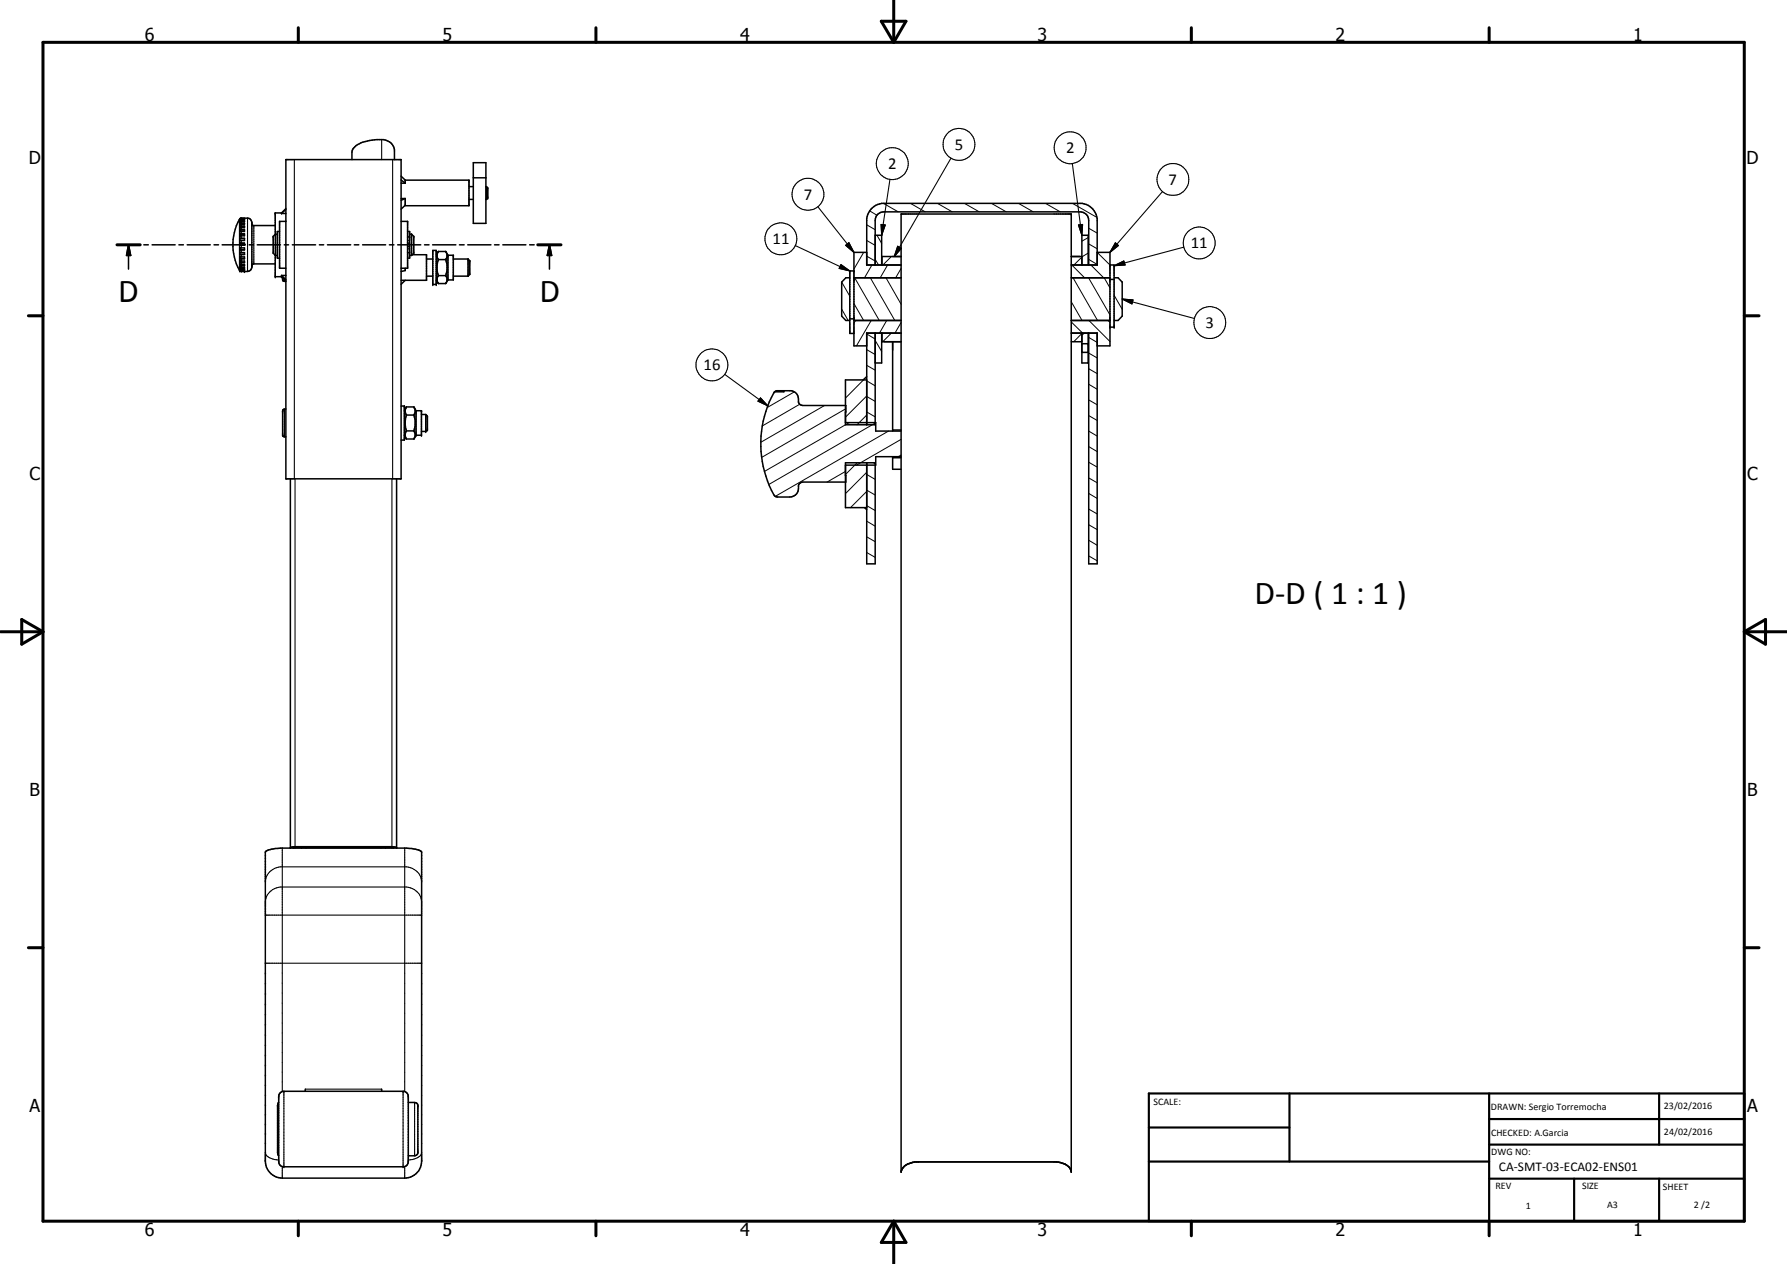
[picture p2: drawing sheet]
<svg xmlns="http://www.w3.org/2000/svg" width="420mm" height="297mm" viewBox="0 0 420 297" stroke-linecap="round" stroke-linejoin="round" font-family="sans-serif">
<g fill="none" stroke="#000" stroke-width=".35">
<path d="M67.2 37.5h27.1v75h-27.1zM82.8 37.5v-1.7a3.5 3.5 0 0 1 3-2.5l2.3-.4a4.2 4.2 0 0 1 4 1l.6 1.2v2.4M111.3 38.2h2.9v14.3h-2.9zM27.5 57.5h5.5M30.2 57.5l.5 2.5h-1zM30.2 57.5v5.7M33.8 57.5h1.1M35.8 57.5h5.4M42.1 57.5h1M44 57.5h5.4M50.3 57.5h1.1M52.2 57.5h5.5"/>
<path d="M56.4 59.3l1.1 .1v.4h-1zM56.4 55h1.1M56.4 52l1.1-.1v.2l-1.1 .1zM56.4 51.6v.1l.2-.1M56.4 52.5l1.1-.1v.3l-1.1 .1zM56.4 53.2l1.1-.1v.4l-1.1 .1zM56.4 54.1l1.1-.1v.4l-1.1 .1zM56.4 57.1h1.1v.5l-1.1 .1zM56.4 58.2l1.1 .1v.4h-1.1zM56.4 52h1.1M56.4 51.6l1.1-.1v.1zM56.4 54.1h1.1"/>
<path d="M56.4 52.5h1.1M56.4 51.4h.1M56.4 53.2h1.1M56.4 59.8h1.1M56.4 51.4a12.3 12.3 0 0 0 0 12.2M56.5 56h1v.5l-1.1 .1v-.6h1.1M56.5 51.4a3.3 3.3 0 0 1 2.3 .1l.4 .8v10.5l-.2 .6-.6 .4h-1.7M56.5 51.4h.1M56.5 51.4h-.1M56.5 55h-.1M56.6 51.4l.9-.1-1.1 .1M56.6 55l.9-.1v.5l-1.1 .1v-.5"/>
<path d="M58.6 57.5h1M59.2 52.7l.3 .3h5.2M60.5 57.5h5.4M64.7 60v5h1.5M64.8 55l-.5 .5v4l.5 .5M64.8 55v5M64.8 55h.4M65.7 54.4h-.5v6.3h.5M66.2 50h-1.5v5.1M66.2 50.2h1M66.2 50v.2M66.8 57.5h1"/>
<path d="M67.2 52h-1.5v11h1.5M67.2 49.2l-1 1M67.2 52h-.1M67.2 49l-1 1M68.7 57.5h5.5M75.1 57.5h1M77 57.5h5.5M83.3 57.5h1.1M85.2 57.5h5.5M91.6 57.5h1M93.5 57.5h5.4M94.3 52h1.5v11h-1.5"/>
<path d="M94.3 42.3l1 .8M94.3 43.1h1M94.3 46.7h1M94.3 41.4l1 .9M95.3 42.3h15v6h-15.1M95.3 42.3v.8M95.3 46.7v1.5l-1 .9M95.3 46.7l-1 .4M95.8 54.4h.5v6.3h-.5M95.8 57.1h.5M95.8 59.4h.5M95.8 55.7h.5"/>
<path d="M95.8 57.9h.5M96.3 55h.5M96.8 55v5M96.8 55l.5 .5v4l-.5 .5M96.9 59.9h3.4v6h-6M99.8 57.5h1.1M101.7 57.5h5.5M101.8 58.8h.8v8h-.8zM103.1 59.1l-.3 .8v.6l.3 .5M103.1 59.1l-.5 .9M103.1 59.1h1.7M104.8 59.1a1.63 1.63 0 0 1 0 1.9"/>
<path d="M104.8 59.1l.5 .9M105.3 60h1.3v5.8h-1.3M105.3 60v5.8M108 57.5h1.1M110 57.5h5.4M110.3 43.9h1M110.3 46.9h1M111.3 41.8h2.9M114.2 43.9h.2M114.2 46.9h.2M114.4 43.9v3M114.4 43.9l.3 .3v2.3l-.3 .4"/>
<path d="M116.3 57.5h1M118.2 57.5h5.4M124.5 57.5h1.1M126.4 57.5h5.5M129.2 57.5l.5 2.5h-1zM129.2 57.5v5.7M203.8 59.3h-3v22h3M205.8 55.3h1.5v7M258 59.3h3v22h-3M56.4 62l1.1 .1v.4h-.9l-.2-.1zM56.4 62.7l1.1 .1v.3h-.9l-.2-.2zM56.4 63.2l1.1 .1v.2h-.9z"/>
<path d="M56.4 63.6l1.1 .2M56.4 63.6l.3 .2M56.4 63.4h1.1M56.4 62.4h1.1M56.4 62.9h1.1M56.4 63.6h.1M56.5 60.7l1 .1v-.4l-1.1-.1v.4h1.1M56.5 61.6l1 .1v-.4h-1.1v.3h1.1M64.7 62h-5l-.5 .4M64.8 60h.4M66.2 64.7v.3M66.2 64.7l1 1"/>
<path d="M66.2 64.7h1M66.2 65l1 1M66.5 65.3v.7l.7 .1M95.3 63v.6l-1 .2M95.3 65.9l-1 .9M96.3 60h.5M100.3 60.9h1.5M100.3 64.9h1.5M102.6 65.8l.5 .8M103.1 61a5.9 5.9 0 0 0 0 3.8M103.1 64.8l-.3 .6v.7l.3 .5M103.1 64.8h1.7"/>
<path d="M103.1 66.6h1.7M103.1 61h1.7M104.8 61a5.8 5.8 0 0 1 0 3.8M104.8 64.8a1.52 1.52 0 0 1 0 1.8M105.3 65.8l-.5 .8M106.6 60.9h3.5M106.6 64.9h3.5M110.1 60.9v4M110.1 60.9l.3 .4v3.2l-.3 .4M199.8 65.3h-.9l-1 1v8l1 1h.9M199.8 74.9h1M200.8 63.7h-1v14.7h1"/>
<path d="M200.8 65.3h11.1M200.8 66h.1M200.8 75.3h11.1M200.8 74.5h.1M205.8 78.3v21.5h-7v-10.5h5M205.8 62.3v-10.5a2 2 0 0 1 2-2h46.1a2 2 0 0 1 2.1 2v10.5M207.3 78.3v7h-1.5M207.4 78.3v2h4.5M211.9 60.3h-4.5v2M211.9 78.3h-8.1v21.5M211.9 62.3h-8.1v-11a4.2 4.2 0 0 1 3.5-3.5h47.2a4.2 4.2 0 0 1 3.5 3.5v11h-6.1M251.9 60.3h2.5"/>
<path d="M251.9 78.3h6.1v54.2h-2v-54.2M251.9 65.3h9.1M251.9 75.3h9.1M254.4 62.3v-7h1.5v7M254.4 78.3v7h1.5v-7M260.9 65.3l.1 .7M261 62.3h.9v14.6h-.9M261 74.5l-.1 .8M261 65.7h.9M261.9 65.3h1l1 1v8l-1 1h-1M67.2 96.1l-.6 .1-.1 .4v5.6l.1 .4 .6 .1M94.3 95.4h.8v8h-.8"/>
<path d="M95.5 95.6a1.85 1.85 0 0 0 0 1.9M95.5 97.5a6.6 6.6 0 0 0 0 3.8M95.5 95.6l-.4 .9M95.5 97.5h1.8M95.5 95.6h1.8M97.3 95.6a1.63 1.63 0 0 1 0 1.9M97.3 97.5a5.7 5.7 0 0 1 0 3.8M97.3 95.6l.5 .9M97.8 96.5h1.3v5.8h-1.3M97.8 96.5v5.8M99.1 97.4h1M100.1 97.4v4"/>
<path d="M100.1 97.4l.4 .4v3.2l-.4 .4M182.1 92.1l.5-.3h3.5a2.16 2.16 0 0 1 1.6 2.7l.4 .6 .7 .2h10.1l-.1 1.5M184.3 91.8v.3h-2.2a24.6 24.6 0 0 0 .1 24.5l.6 .2h2.9a2.14 2.14 0 0 0 2-2.7l.2-.4 .9-.4h10.1l-.1-1.5M198.8 99.3h7.1v2h6M203.8 88.5l-.9 .8M209.9 80.3v21M251.9 80.3h2.5M254.4 82.8h1.5M254.4 80.8h1.5M68.3 112.5v86.8M93.2 112.5v86.8M95.1 102.3l.4 .9"/>
<path d="M95.5 101.3a1.82 1.82 0 0 0 0 1.9M95.5 101.3h1.8M95.5 103.2h1.8M97.3 101.3a1.6 1.6 0 0 1 0 1.9M97.8 102.3l-.5 .9M99.1 101.4h1M203.3 119.3l.5 .5M203.8 108.8v23.7h2v-23.7h-7v10.5h5M209.9 107.3v3h2M209.9 107.6h2M209.9 101h2M211.9 107.3h-6v2h-7.1"/>
<path d="M68.3 199.2l1.1-.2h22.7l1.1 .2M69 199.3l.1-.1h23.3l.1 .1M70.9 199.2v.1M71.9 199.2v.1M89.6 199.2v.1M90.6 199.2v.1M62.4 200.2a6.4 6.4 0 0 1 3.6-.9h29.5l1.5 .1a3.6 3.6 0 0 1 2.1 .8v72.7a4 4 0 0 1-3.9 4h-28.8a4 4 0 0 1-4-4zM65.5 259.1l-.2 .7v11.1l.2 .7M65.9 256.8l.6-.3h28.7l.6 .5 .2 .7v15.5a1.11 1.11 0 0 1-1 1h-28.5a1.19 1.19 0 0 1-1-1.2v-15.3zM71.8 255.9v.6M89.7 255.9v.6M96 259.1h1.7l.5 .5v11.4l-.5 .6h-1.7"/>
<path d="M251.9 275.2a3.4 3.4 0 0 0-3.2-2.1l-33.3-.1-2 .6a2.56 2.56 0 0 0-1.5 1.9v-225.2h40v225.2"/>
</g>
<g fill="none" stroke="#000" stroke-width=".25">
<path d="M69.2 37.5v75M89.7 32.8v4.7M92.3 37.5v75M223.6 37.2l-13.3 23.1M252.1 38.4l2.3 16.9M56.3 51.6h.1M56.3 51.6v11.9M56.7 51.3v.2M56.7 51.6v.3M56.7 52.1v.3M56.7 52.7v.4M56.7 53.5v.5"/>
<path d="M56.7 54.4v.5M56.7 55.4v.6M56.7 56.5v.6M56.7 57.6v.7M56.7 58.7v.7M56.7 59.8v.6M58.2 51.3v12.5M59.7 53v9M95.8 58.5h.5M95.8 56.6h.5M187 57.7l12.8 6M192.3 48.6l8.5 10.7"/>
<path d="M198.8 57.7l.8-.7 1.2 2.3zM207.2 52.7l.9 .2-.8 2.4zM209.2 42.2l-1.9 13.1M211.1 57.9l.8 .5-1.6 1.9zM253.6 52.9l.9-.2-.1 2.6zM262.2 57.1l.8 .6-2 1.6zM273.3 45l-12.3 14.3M278.3 58.1l-16.4 4.3M56.3 63.5h.1M56.7 63.8h.1M56.7 60.8v.5M56.7 61.7v.4"/>
<path d="M56.7 62.5v.3M56.7 63.1v.2M56.7 63.5v.2M66.9 65.7v.4M197.7 62.2l2.1 1.5-2.5-.6zM261.9 62.4l2.3-1.1 .3 1zM263.9 70.3l2.5 .2-.3 .9zM263.9 70.3l16.9 4.5M66.9 96.1v6.6M170.4 88l10.1 7.4M178.8 93.5l1.7 1.9-2.3-1.1zM69.4 112.5v86.5"/>
<path d="M92.1 112.5v86.5M66.4 199.3v57.2M69.4 199.2v.1M92.1 199.2v.1M95.2 199.3v57.2M62.4 207.2a3.8 3.8 0 0 1 3.5-3.5h29.7a3.8 3.8 0 0 1 3.5 3.5M62.4 212a3.8 3.8 0 0 1 3.5-3.6h29.7a3.8 3.8 0 0 1 3.5 3.6M62.4 215.1h36.7M62.4 226.4h36.7M66.7 256.5h.1M66.7 256.5v17.7M71.8 255.9h17.9"/>
<path d="M94.8 256.5h.1M94.8 256.5v17.7M97.5 259.1v12.5M62.4 270.9a2.63 2.63 0 0 0 2.7 1.6l.4 .1M66.4 274.2v2.7M66.7 274.2h.1M94.8 274.2h.1M95.2 274.2v2.7M99.1 270.9a2.63 2.63 0 0 1-2.6 1.6l-.5 .1"/>
<circle cx="209.8" cy="38.4" r="3.8"/>
<circle cx="225.5" cy="33.9" r="3.7"/>
<circle cx="251.6" cy="34.7" r="3.8"/>
<circle cx="183.6" cy="56.1" r="3.8"/>
<circle cx="190" cy="45.7" r="3.8"/>
<circle cx="275.8" cy="42.2" r="3.8"/>
<circle cx="282" cy="57.1" r="3.8"/>
<circle cx="284.5" cy="75.8" r="3.8"/>
<circle cx="167.4" cy="85.7" r="3.7"/>
</g>
<g fill="#000">
<circle cx="64.3" cy="55.5" r=".18"/>
<circle cx="64.7" cy="50" r=".18"/>
<circle cx="64.8" cy="55" r=".18"/>
<circle cx="66.2" cy="50" r=".18"/>
<circle cx="96.3" cy="55.7" r=".18"/>
<circle cx="96.8" cy="55" r=".18"/>
<circle cx="97.3" cy="55.5" r=".18"/>
<circle cx="105.3" cy="60" r=".18"/>
<circle cx="106.6" cy="60" r=".18"/>
<circle cx="114.4" cy="43.9" r=".18"/>
<circle cx="114.7" cy="46.5" r=".18"/>
<circle cx="251.9" cy="50.3" r=".18"/>
<circle cx="56.4" cy="63.6" r=".18"/>
<circle cx="57.5" cy="63.8" r=".18"/>
<circle cx="64.7" cy="65" r=".18"/>
<circle cx="66.2" cy="65" r=".18"/>
<circle cx="66.5" cy="65.7" r=".18"/>
<circle cx="101.8" cy="66.8" r=".18"/>
<circle cx="102.6" cy="66.8" r=".18"/>
<circle cx="110.1" cy="60.9" r=".18"/>
<circle cx="110.4" cy="61.3" r=".18"/>
<circle cx="261" cy="76.9" r=".18"/>
<circle cx="261.9" cy="76.9" r=".18"/>
<circle cx="66.5" cy="96.6" r=".18"/>
<circle cx="95.1" cy="95.4" r=".18"/>
<circle cx="97.8" cy="96.5" r=".18"/>
<circle cx="99.1" cy="96.5" r=".18"/>
<circle cx="66.5" cy="102.2" r=".18"/>
<circle cx="97.8" cy="102.3" r=".18"/>
<circle cx="99.1" cy="102.3" r=".18"/>
<circle cx="100.1" cy="101.4" r=".18"/>
<circle cx="100.5" cy="101" r=".18"/>
<circle cx="65.3" cy="259.8" r=".18"/>
<circle cx="98.2" cy="259.8" r=".18"/>
</g>
<g fill="none" stroke="#000" stroke-width=".71">
<path d="M10.1 9.9h400v277.1h-400zM70.1 6.5v3.4M140.1 6.5v3.4M207.2 5h5.8l-2.9 4.9zM210.1 0v9.9M280.1 6.5v3.4M350.1 6.5v3.4M27.5 57.5h5.5M126.4 57.5h5.5M6.7 74.2h3.4M410.1 74.2h3.5M.1 148.5h10"/>
<path d="M5.1 145.6l5 2.9-5 2.9zM410.1 148.5h10M410.1 148.5l5-2.9v5.8zM6.7 222.7h3.4M410.1 222.7h3.5M70.1 287v3.4M140.1 287v3.4M210.1 287v10M210.1 287l2.9 5h-5.8zM280.1 287v3.4M350.1 287v3.4"/>
</g>
<path d="M270.1 257h140v30h-140zM303.2 257v16M350.1 257v30M390.1 257v12M270.1 265h33.1M270.1 273h80M350.1 277h60M350.1 269h60M350.1 263h60M370.1 277v10M390.1 277v10" fill="none" stroke="#000" stroke-width=".51"/>
<path d="M198.8 57.7l.8-.7 1.2 2.3zM207.2 52.7l.9 .2-.8 2.4zM211.1 57.9l.8 .5-1.6 1.9zM253.6 52.9l.9-.2-.1 2.6zM262.2 57.1l.8 .6-2 1.6zM30.2 57.5l.5 2.5h-1zM129.2 57.5l.5 2.5h-1zM197.7 62.2l2.1 1.5-2.5-.6zM261.9 62.4l2.3-1.1 .3 1zM263.9 70.3l2.5 .2-.3 .9zM178.8 93.5l1.7 1.9-2.3-1.1z" fill="#000"/>
<g fill="none" stroke="#000" stroke-width=".24">
<path d="M203.1 59.3l-2.3 3.9M203.8 56.5l2 1.2M203.8 52.8l2 1.2M204.5 49.6l1.7 1M206.2 55.3l1.1 1.9M207.7 47.8l3.5 2M214.1 47.8l3.4 2M220.4 47.8l3.5 2M226.8 47.8l3.4 2M233.1 47.8l3.5 2M239.5 47.8l3.4 2M245.8 47.8l3.5 2"/>
<path d="M252.2 47.8l5.6 3.3M255.9 59.5l-1.5 .9M255.9 55.8l-1.5 .9M256 57.3l2 1.2M256 53.6l2 1.2M258 59.3l3 3M197.9 72.6l1.5 2.7M197.9 66.3l1.9 3.3M200.8 71.3l2.3 4M200.9 65.3l5.8 10M201.2 75.3l-.4 .6M203.8 60.2l2 1.1"/>
<path d="M203.8 78.5l2 1.2M204.6 65.3l5.8 10M204.8 75.3l-3.4 6M205 62.3l-1.7 3M205.8 61l.8 1.3M208.3 65.3l3.6 6.2M208.5 75.3l-1.7 3M208.7 62.3l-1.7 3M209.6 78.3l-2.1 2M209.6 60.3l-2 2M211.9 63.1l-1.3 2.2M211.9 75.8l-1.5 2.5"/>
<path d="M251.9 70.9l2.5 4.4M251.9 75.6l2.6 2.7M252 62.3l3 3M252.3 65.3l5.8 10M254.4 78.4l-1.9 1.9M254.4 60.4l-1.9 1.9M255.1 78.3l-.7 .4M255.9 65.3l5.1 8.7M256 61l2 1.1M256 79.3l2 1.2M256 75.3l5 5M256.5 62.3l3 3"/>
<path d="M259.6 65.3l1.4 2.3M260.5 75.3l.5 .4M261.9 69.4l2 3.3M263.9 66.3h.1M186.7 92.1l-6.3 3.7M188 95l-8.7 5.1M193.9 95.3l-15 8.6M198.9 96.1l-19.8 11.4M199.7 99.3l-20 11.5M203 89.3l-4.2 4.3M203.8 96.8l2 1.2M203.8 93.2l2 1.1"/>
<path d="M203.8 89.5l2 1.2M203.8 85.9l2 1.1M203.8 82.2l2 1.1M203.8 97.5l-2.3 2.3M203.8 93l-5 5M205.8 80l1.5 2.6M205.9 99.4l-25.1 14.4M255.9 85.2l-.2 .1M256 97.7l2 1.1M256 94l2 1.1M256 90.3l2 1.2M256 86.7l2 1.1"/>
<path d="M256 83l2 1.1M198.8 110.8l-4.3 2.5M201.5 108.8l-2.7 2.7M203.8 111l-5 5M203.8 118.8l2 1.2M203.8 115.2l2 1.1M203.8 111.5l2 1.1M203.8 115.5l-3.8 3.8M205.4 108.8l.4 .2M208.9 101.3l-26.6 15.3M211.9 106.9l-.7 .4M211.9 103.3l-10.5 6"/>
<path d="M256 119.6l2 1.2M256 116l2 1.1M256 112.3l2 1.2M256 108.6l2 1.2M256 104.9l2 1.2M256 101.3l2 1.2M203.8 129.8l2 1.2M203.8 126.2l2 1.1M203.8 122.5l2 1.2M256 130.6l2 1.2M256 127l2 1.1M256 123.3l2 1.2"/>
</g>
<g font-size="7.9">
<text x="27.8" y="71">D</text>
<text x="126.8" y="71">D</text>
<text x="294.9" y="141.9">D-D ( 1 : 1 )</text>
</g>
<g font-size="4.2">
<text x="34" y="9.6">6</text>
<text x="104" y="9.6">5</text>
<text x="174" y="9.6">4</text>
<text x="244" y="9.6">3</text>
<text x="314" y="9.6">2</text>
<text x="384" y="9.6">1</text>
<text x="6.8" y="38.7">D</text>
<text x="410.6" y="38.7">D</text>
<text x="7" y="112.9">C</text>
<text x="410.8" y="112.9">C</text>
<text x="7" y="187.1">B</text>
<text x="410.8" y="187.1">B</text>
<text x="7" y="261.4">A</text>
<text x="410.8" y="261.4">A</text>
<text x="34" y="290.4">6</text>
<text x="104" y="290.4">5</text>
<text x="174" y="290.4">4</text>
<text x="244" y="290.4">3</text>
<text x="314" y="290.4">2</text>
<text x="384" y="290.4">1</text>
</g>
<g font-size="3.9">
<text x="224.5" y="35.2">5</text>
<text x="208.8" y="39.8">2</text>
<text x="250.6" y="36">2</text>
<text x="189" y="46.9">7</text>
<text x="274.8" y="43.5">7</text>
<text x="181.6" y="57.4">11</text>
<text x="280" y="58.4">11</text>
<text x="283.5" y="77.1">3</text>
<text x="165.4" y="87">16</text>
</g>
<text font-size="3.1" x="352.4" y="275.2">CA-SMT-03-ECA02-ENS01</text>
<g font-size="2.4">
<text x="271.2" y="259.7">SCALE:</text>
<text x="350.6" y="260.8">DRAWN: Sergio Torremocha</text>
<text x="391.2" y="260.6">23/02/2016</text>
<text x="350.6" y="267">CHECKED: A.Garcia</text>
<text x="391.2" y="266.7">24/02/2016</text>
<text x="350.6" y="271.4">DWG NO:</text>
<text x="351.6" y="279.3">REV</text>
<text x="372" y="279.4">SIZE</text>
<text x="391" y="279.6">SHEET</text>
<text x="358.7" y="284.1">1</text>
<text x="377.9" y="283.8">A3</text>
<text x="398.3" y="283.8">2 /2</text>
</g>
</svg>
